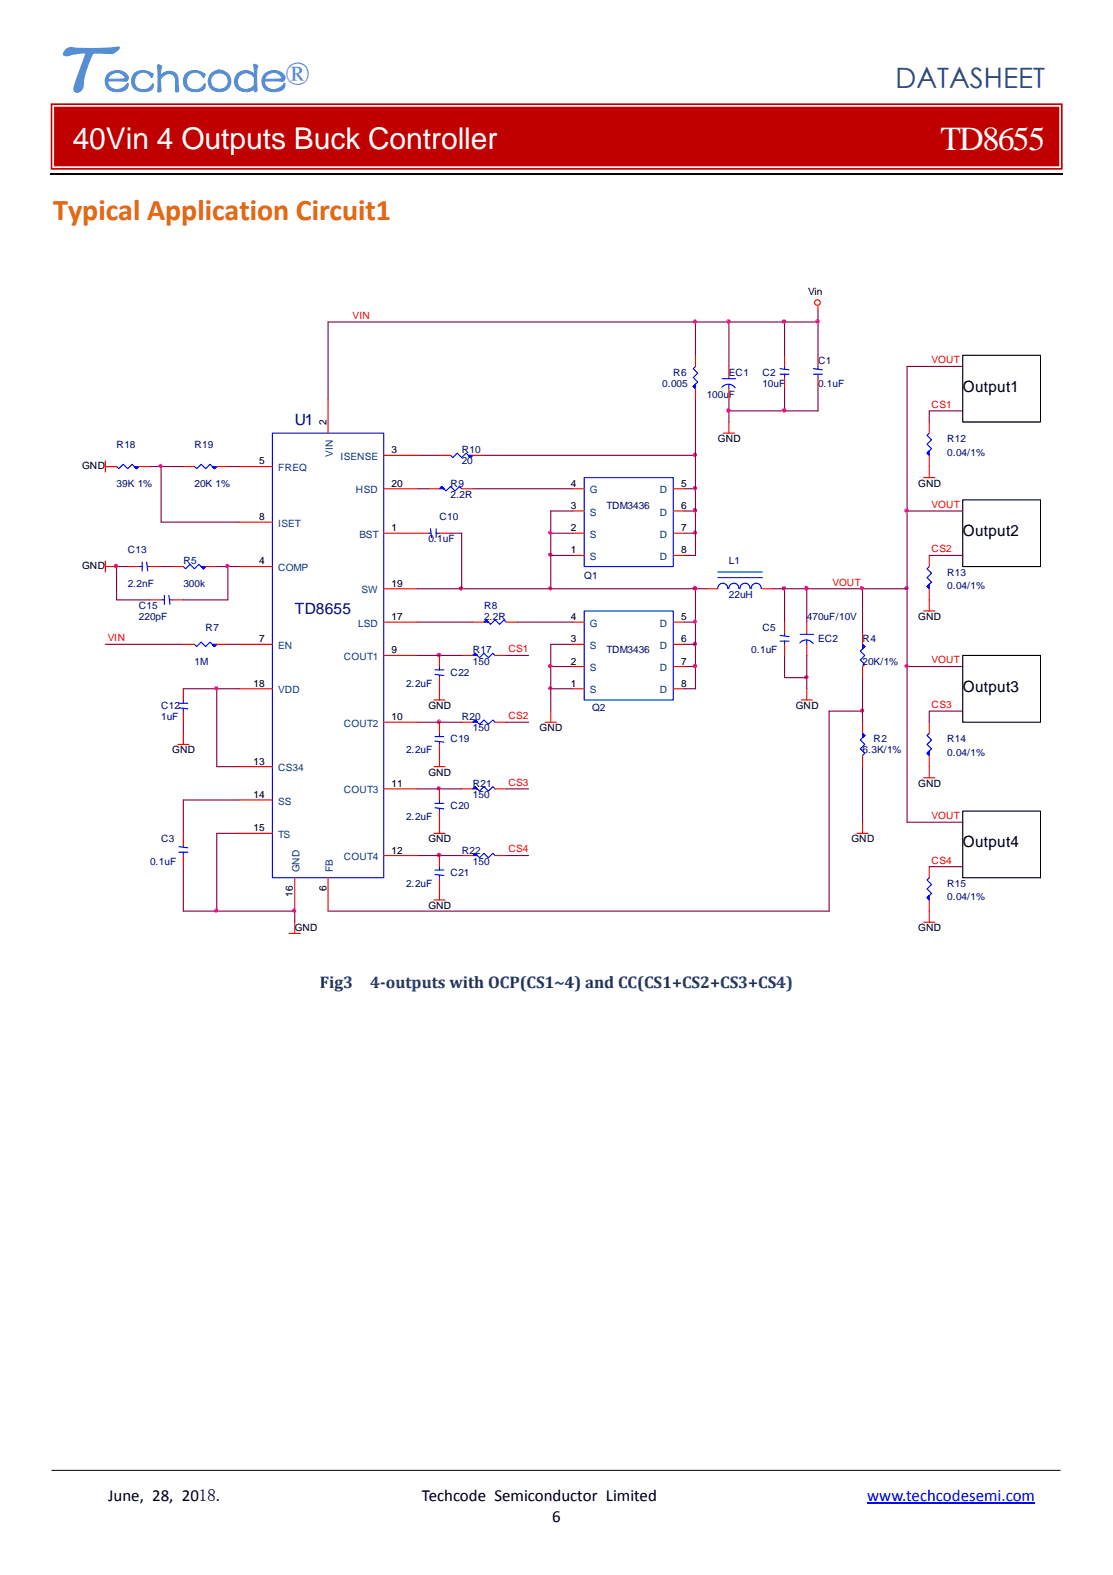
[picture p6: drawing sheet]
<svg xmlns="http://www.w3.org/2000/svg" width="210mm" height="297mm" viewBox="0 0 210 297" stroke-linecap="round" stroke-linejoin="round" font-family="sans-serif">
<path d="M9.5 32.8h191.1" fill="none" stroke="#000" stroke-width=".25"/>
<path d="M163.6 283.5h31.7" fill="none" stroke="#00f" stroke-width=".21"/>
<path d="M7 .3h66.4v18.5h-66.4z" fill="#fff"/>
<g fill="#c00000">
<path d="M10.4 20.3h189.3v10.9h-189.3z"/>
<path d="M9.6 19.5h190.9v12.5h-190.9zM9.9 19.8v11.9h190.3v-11.9zM10.2 20.1h189.6v11.3h-189.6zM11.2 21.1v9.3h187.7v-9.3z"/>
</g>
<path d="M159.4 9.8h40.3v9h-40.3z" fill="#fff"/>
<path d="M19.6 20.7h176" fill="none" stroke="#c00000" stroke-width=".62" stroke-linecap="butt"/>
<path d="M9.8 277.3h190.2" fill="none" stroke="#000" stroke-width=".19"/>
<g fill="none" stroke="#00f" stroke-width=".21">
<path d="M131.2 69.1l-.4 .4 .8 .9-.8 .8 .8 .9-.8 .8 .4 .4M136.2 73a1.58 1.58 0 0 1 2.5 .2M136.2 71.4h2.6M137.5 72.5v.8M137.5 71.2v.2M147.2 70.6h1.7M147.2 69.5l1.7 .2M148 70.6v.6M148 69.1v.4M153.5 69.5l1.7 .2M153.5 70.6h1.7M154.3 70.6v.6"/>
<path d="M154.3 69.1v.4M22 88l.4 .4 .8-.8 .9 .8 .8-.8 .9 .8 .4-.4M36.7 88l.4 .4 .9-.8 .8 .8 .8-.8 .9 .8 .4-.4M51.4 81.7h21v83.8h-21zM81.2 99.7l.2 1.7M82.3 99.7v1.7M82.9 92.2l.4-.4 .9 .8 .8-.8 .9 .8 .8-.8 .4 .4M85 85.9l.4 .4 .9-.8 .8 .8 .8-.8 .9 .8 .4-.4M110.2 90.1h16.8v16.7h-16.8zM175.3 81.7l-.4 .4 .8 .9-.8 .8 .8 .8-.8 .9 .4 .4M26.2 106.8h.6M26.8 106v1.7"/>
<path d="M27.7 106l.2 1.7M27.9 106.8h.4M30.4 113.1h.6M31 112.3v1.7M31.9 112.3l.2 1.7M32.1 113.1h.4M34.6 106.8l.4 .5 .9-.9 .8 .9 .8-.9 .9 .9 .4-.5M80.8 100.6h.4M82.3 100.6h.6M91.3 117.3l.4-.4 .9 .9 .8-.9 .9 .9 .8-.9 .4 .4M110.2 115.2h16.8v16.8h-16.8zM135.4 107.9h8.4"/>
<path d="M135.4 108.9h8.4M137.3 111a.95 .95 0 0 0-.9-1 .95 .95 0 0 0-1 1M139.4 111a.95 .95 0 0 0-1-1 .95 .95 0 0 0-.9 1M141.5 111a.95 .95 0 0 0-1-1 .95 .95 0 0 0-.9 1M143.6 111a.94 .94 0 0 0-.9-1 .94 .94 0 0 0-1 1M147.2 119.8l1.7 .3M148 119.4v.4M151 119.6h2.5M152.2 119.4v.2M175.3 106.8l-.4 .5 .8 .8-.8 .8 .8 .9-.8 .8 .4 .4M33.7 132.6h1.7M33.7 133.5l1.7 .2"/>
<path d="M34.6 132v.6M34.6 133.7v.4M36.7 121.5l.4 .4 .9-.8 .8 .8 .8-.8 .9 .8 .4-.4M82.1 138.9h1.6M82.1 139.8l1.6 .2M82.1 126.3h1.6M82.1 127.2l1.6 .2M82.9 138.3v.6M82.9 140v.4M82.9 125.7v.6M82.9 127.4v.4M89.2 136.2l.4-.4 .9 .8 .8-.8 .8 .8 .9-.8 .4 .4"/>
<path d="M89.2 123.6l.4-.4 .9 .8 .8-.8 .8 .8 .9-.8 .4 .4M147.2 120.9h1.7M148 120.9v.6M150.9 121.3a1.58 1.58 0 0 1 2.5 .1M152.2 120.7v.8M162.7 121.5l.5 .4-.9 .9 .9 .8-.9 .9 .9 .8-.5 .4M162.7 138.3l.5 .4-.9 .9 .9 .8-.9 .8 .9 .9-.5 .4M175.3 138.3l-.4 .4 .8 .9-.8 .8 .8 .8-.8 .9 .4 .4M33.7 159.7l1.7 .2M34.6 159.3v.4M82.1 151.5h1.6M82.1 152.3l1.6 .2"/>
<path d="M82.9 150.9v.6M82.9 152.5v.5M89.2 148.8l.4-.4 .9 .8 .8-.8 .8 .8 .9-.8 .4 .4M33.7 160.7h1.7M34.6 160.7v.7M82.1 164.1h1.6M82.1 164.9l1.6 .2M82.9 163.4v.7M82.9 165.1v.4M89.2 161.4l.4-.5 .9 .9 .8-.9 .8 .9 .9-.9 .4 .5M175.3 165.5l-.4 .5 .8 .8-.8 .8 .8 .9-.8 .8 .4 .4"/>
</g>
<g fill="#00f" stroke="#00f" stroke-width=".21">
<path d="M174.9 110.6l.4-.4v.8l-.4-.4 .4-.4z" fill-rule="evenodd"/>
<path d="M89.2 136.2l.4-.4 .4 .4-.4-.4 .4 .4z" fill-rule="evenodd"/>
<path d="M174.9 142.1l.4-.5v.9l-.4-.4 .4-.5z" fill-rule="evenodd"/>
<path d="M89.2 148.8l.4-.4 .4 .4-.4-.4 .4 .4z" fill-rule="evenodd"/>
<path d="M174.9 169.3l.4-.4v.8l-.4-.4 .4-.4z" fill-rule="evenodd"/>
<path d="M89.2 161.4l.4-.5 .4 .5-.4-.5 .4 .5z" fill-rule="evenodd"/>
<path d="M40 121.5h.9l-.4 .4z" fill-rule="evenodd"/>
<path d="M89.2 123.6l.4-.4 .4 .4-.4-.4 .4 .4z" fill-rule="evenodd"/>
<path d="M40 88h.9l-.4 .4z" fill-rule="evenodd"/>
<path d="M88.4 85.9h.8l-.4 .4z" fill-rule="evenodd"/>
<path d="M25.3 88h.9l-.4 .4z" fill-rule="evenodd"/>
<path d="M83.3 91.8l.4 .4h-.8l.4-.4 .4 .4z" fill-rule="evenodd"/>
<path d="M38 106.8h.8l-.4 .5z" fill-rule="evenodd"/>
<path d="M91.7 116.9l.4 .4h-.8l.4-.4 .4 .4z" fill-rule="evenodd"/>
<path d="M162.7 121.5l.5 .4-.5 .5 .5-.5-.5 .5z" fill-rule="evenodd"/>
<path d="M162.7 138.3l.5 .4-.5 .4 .5-.4-.5 .4z" fill-rule="evenodd"/>
<path d="M130.8 72.9l.4-.4v.8l-.4-.4 .4-.4z" fill-rule="evenodd"/>
<path d="M174.9 85.5l.4-.5v.9l-.4-.4 .4-.5z" fill-rule="evenodd"/>
</g>
<g fill="none" stroke="#f00" stroke-width=".21">
<path d="M154.3 57.8v.8M61.9 75.4v6.3M131.2 67v2.1M131.2 73.3v2.1M137.5 79.6v2.1M137.5 69.1v2.1M137.5 73.3v2.1M148 67v2.1M148 71.2v2.1M154.3 67v2.1M154.3 71.2v2.1M175.3 79.6v2.1"/>
<path d="M19.9 88h2.1zM19.9 86.9v2.1M26.2 88h2.1M34.6 88h2.1M40.9 88h2.1M45.1 88h6.3M45.1 98.5h6.3M72.4 85.9h6.3M72.4 92.2h6.3M80.8 92.2h2.1M82.9 85.9h2.1M87.1 92.2h2.1"/>
<path d="M89.2 85.9h2.1M108.1 92.2h2.1M108.1 96.4h2.1M127 92.2h2.1M127 96.4h2.1M136.5 81.7h2.1M174.3 90.1h2.1M175.3 85.9v4.2M19.9 106.8h2.1M19.9 105.8v2.1M24.1 106.8h2.1M28.3 113.1h2.1"/>
<path d="M28.3 106.8h2.1M32.5 106.8h2.1M32.5 113.1h2.1M38.8 106.8h2.1M45.1 106.8h6.3M72.4 117.3h6.3M72.4 111h6.3M72.4 100.6h8.4M82.9 100.6h2.1M89.2 117.3h2.1M95.5 117.3h2.1M108.1 117.3h2.1"/>
<path d="M108.1 100.6h2.1M108.1 104.8h2.1M127 117.3h2.1M127 100.6h2.1M127 104.8h2.1M133.3 111h2.1M143.8 111h2.1M148 117.3v2.1M152.2 117.3v2.1M162.7 119.4v2.1M174.3 115.2h2.1M175.3 111v4.2"/>
<path d="M175.3 104.8v2M34.6 121.5h2.1M34.6 138.3v2.1M34.6 129.9v2.1M34.6 134.1v2.1M40.9 121.5h2.1M45.1 121.5h6.3M45.1 129.9h6.3M72.4 136.2h6.3M72.4 123.6h6.3M81.9 132h2M82.9 127.8v4.2"/>
<path d="M82.9 123.6v2.1M82.9 136.2v2.1M87.1 136.2h2.1M87.1 123.6h2.1M93.4 136.2h2.1M93.4 123.6h2.1M102.8 136.2h2.2M103.9 134.1v2.1M108.1 121.5h2.1M108.1 129.9h2.1M108.1 125.7h2.1M127 121.5h2.1"/>
<path d="M127 129.9h2.1M127 125.7h2.1M148 121.5v2.1M151.2 132h2.1M152.2 129.9v2.1M152.2 121.5v2.1M162.7 125.7v2.1M162.7 136.2v2.1M175.3 136.2v2.1M33.5 140.4h2.1M34.6 157.2v2.1M45.1 144.6h6.3"/>
<path d="M45.1 157.2h6.3M45.1 150.9h6.3M72.4 148.8h6.3M81.9 157.2h2M81.9 144.6h2M82.9 153v4.2M82.9 140.4v4.2M82.9 148.8v2.1M87.1 148.8h2.1M93.4 148.8h2.1M161.7 157.2h2.1M162.7 155.1v2.1"/>
<path d="M162.7 142.5v2.1M174.3 146.7h2.1M175.3 142.5v4.2M34.6 161.4v2M54.5 176h2.1M55.6 173.9v2.1M55.6 165.5v6.3M61.9 165.5v6.3M72.4 161.4h6.3M81.9 169.7h2M82.9 165.5v4.2M82.9 161.4v2"/>
<path d="M87.1 161.4h2.1M93.4 161.4h2.1M174.3 173.9h2.1M175.3 169.7v4.2M175.3 163.4v2.1"/>
<circle cx="154.2" cy="57.1" r=".52"/>
</g>
<g fill="none" stroke="#800040" stroke-width=".21">
<path d="M154.3 58.6v2.1M131.2 60.7h6.3M131.2 60.7h-69.3v14.7M131.2 60.7v6.3M131.2 75.4v10.5M137.5 77.5v2.1M137.5 60.7v8.4M137.5 75.4v2.1M137.5 77.5h10.5M137.5 60.7h10.5M148 60.7v6.3M148 73.3v4.2"/>
<path d="M148 60.7h6.3M154.3 73.3v4.2h-6.3M154.3 60.7v6.3M181.6 69.1h-10.5v27.3M181.6 77.5h-6.3v2.1M19.9 88h2.1M28.3 88h2.1M30.4 88h4.2M30.4 88v10.5h14.7M43 88h2.1M78.7 92.2h2.1M78.7 85.9h4.2"/>
<path d="M89.2 92.2h18.9M91.3 85.9h39.9M108.1 96.4h-4.2v4.2M129.1 96.4h2.1M129.1 92.2h2.1M131.2 96.4v4.2M131.2 92.2v4.2M131.2 85.9v6.3M171.1 96.4h10.5M171.1 96.4v14.6M24.1 106.8h-2.1v6.3h6.3M30.4 106.8h2.1"/>
<path d="M40.9 106.8h2.1M43 106.8h2.1M43 106.8v6.3h-8.4M78.7 111h8.4M78.7 117.3h10.5M85 100.6h2.1v10.4M87.1 111h16.8M97.6 117.3h10.5M103.9 104.8v6.2M103.9 104.8h4.2M103.9 100.6h4.2M103.9 111h27.3"/>
<path d="M103.9 100.6v4.2M129.1 100.6h2.1M129.1 117.3h2.1M131.2 111v6.3M131.2 100.6v4.2h-2.1M131.2 117.3v4.2M131.2 111h2.1M145.9 111h2.1M148 111h4.2M148 111v6.3M152.2 111v6.3M152.2 111h10.5"/>
<path d="M162.7 111h8.4M162.7 111v8.4M171.1 111v14.7M175.3 104.8h6.3M19.9 121.5h14.7M34.6 136.2v2.1M34.6 129.9h6.3M40.9 129.9h4.2M40.9 129.9v14.7h4.2M43 121.5h2.1M78.7 136.2h8.4M87.1 123.6h-8.4"/>
<path d="M95.5 136.2h4.2M95.5 123.6h4.2M103.9 125.7h4.2M103.9 129.9h4.2M103.9 129.9v4.2M103.9 125.7v4.2M108.1 121.5h-4.2v4.2M129.1 125.7h2.1M129.1 121.5h2.1M131.2 125.7v4.2h-2.1M131.2 121.5v4.2M148 123.6v4.2h4.2"/>
<path d="M152.2 127.8v2.1M152.2 123.6v4.2M162.7 134.1h-6.3v37.7h-94.5M162.7 127.8v6.3M162.7 134.1v2.1M171.1 125.7h10.5M171.1 125.7v29.4h10.5M181.6 134.1h-6.3v2.1M45.1 150.9h-10.5v6.3M45.1 157.2h-4.2v14.6M78.7 148.8h8.4M95.5 148.8h4.2"/>
<path d="M162.7 144.6v10.5M34.6 163.4v8.4h6.3M40.9 171.8h14.7v2.1M78.7 161.4h8.4M95.5 161.4h4.2M175.3 163.4h6.3"/>
</g>
<g fill="#f0f" stroke="#f0f" stroke-width=".21">
<circle cx="82.8" cy="136.1" r=".32"/>
<circle cx="82.8" cy="148.7" r=".32"/>
<circle cx="82.8" cy="161.2" r=".32"/>
<circle cx="162.6" cy="134" r=".32"/>
<circle cx="171" cy="125.6" r=".32"/>
<circle cx="171" cy="110.9" r=".32"/>
<circle cx="171" cy="96.3" r=".32"/>
<circle cx="103.8" cy="129.8" r=".31"/>
<circle cx="82.8" cy="123.5" r=".32"/>
<circle cx="103.8" cy="110.9" r=".32"/>
<circle cx="103.8" cy="104.6" r=".32"/>
<circle cx="87" cy="110.9" r=".32"/>
<circle cx="152.1" cy="127.7" r=".31"/>
<circle cx="131.1" cy="96.3" r=".32"/>
<circle cx="147.9" cy="110.9" r=".32"/>
<circle cx="131.1" cy="110.9" r=".32"/>
<circle cx="131.1" cy="100.5" r=".32"/>
<circle cx="131.1" cy="85.8" r=".31"/>
<circle cx="21.9" cy="106.7" r=".32"/>
<circle cx="131.1" cy="125.6" r=".31"/>
<circle cx="131.1" cy="121.4" r=".32"/>
<circle cx="131.1" cy="117.2" r=".32"/>
<circle cx="131.1" cy="92.1" r=".32"/>
<circle cx="103.8" cy="100.5" r=".32"/>
<circle cx="103.8" cy="125.6" r=".31"/>
<circle cx="42.9" cy="106.7" r=".32"/>
<circle cx="154.2" cy="60.6" r=".32"/>
<circle cx="147.9" cy="60.6" r=".32"/>
<circle cx="147.9" cy="77.4" r=".32"/>
<circle cx="137.4" cy="77.4" r=".32"/>
<circle cx="137.4" cy="60.6" r=".32"/>
<circle cx="131.1" cy="60.6" r=".32"/>
<circle cx="162.6" cy="110.9" r=".32"/>
<circle cx="152.1" cy="110.9" r=".31"/>
<circle cx="55.5" cy="171.7" r=".31"/>
<circle cx="40.8" cy="171.7" r=".31"/>
<circle cx="40.8" cy="129.8" r=".31"/>
<circle cx="30.3" cy="87.9" r=".32"/>
</g>
<path d="M181.6 67h14.7v12.6h-14.7zM181.6 94.3h14.7v12.5h-14.7zM181.6 123.6h14.7v12.6h-14.7zM181.6 153h14.7v12.5h-14.7z" fill="none" stroke="#000" stroke-width=".21"/>
<text font-size="15.7" fill="#548ed4" x="9.6" y="17.3">T</text>
<text font-size="9.2" fill="#548ed4" x="19.6" y="17.3">echcode®</text>
<text font-size="6.3" fill="#fff" x="177.4" y="28.3">TD8655</text>
<text font-size="5.7" fill="#fff" x="13.7" y="28.1">40Vin 4 Outputs Buck Controller</text>
<text font-size="5.7" fill="#e36c0a" x="10.1" y="41.4">Typical Application Circuit1</text>
<text font-size="5.3" fill="#1f497c" x="169" y="16.5">DATASHEET</text>
<g font-size="3.2" fill="#17365d">
<text x="60.4" y="186.3">Fig3</text>
<text x="69.8" y="186.3">4‐outputs with OCP(CS1~4) and CC(CS1+CS2+CS3+CS4)</text>
</g>
<g font-size="3.2">
<text x="20.4" y="283">June, 28, 2018.</text>
<text x="79.6" y="283">Techcode Semiconductor Limited</text>
<text x="104.2" y="287">6</text>
</g>
<text font-size="3.2" fill="#00f" x="163.6" y="283">www.techcodesemi.com</text>
<g font-size="2.9">
<text x="181.6" y="73.9">Output1</text>
<text x="181.6" y="101.1">Output2</text>
<text x="181.6" y="130.5">Output3</text>
<text x="181.6" y="159.8">Output4</text>
</g>
<g font-size="2.9" fill="#000080">
<text x="55.6" y="80.2">U1</text>
<text x="55.6" y="115.8">TD8655</text>
</g>
<g font-size="1.9">
<text x="152.4" y="55.7">Vin</text>
<text x="61.6" y="80.2" transform="rotate(-90 61.6 80.2)">2</text>
<text x="135.4" y="83.4">GND</text>
<text x="15.5" y="88.4">GND</text>
<text x="48.9" y="87.6">5</text>
<text x="73.9" y="85.5">3</text>
<text x="73.9" y="91.8">20</text>
<text x="107.7" y="96">3</text>
<text x="107.7" y="91.8">4</text>
<text x="128.5" y="91.8">5</text>
<text x="128.5" y="96">6</text>
<text x="173.2" y="91.8">GND</text>
<text x="48.9" y="98.1">8</text>
<text x="73.9" y="100.2">1</text>
<text x="107.7" y="100.2">2</text>
<text x="128.5" y="100.2">7</text>
<text x="15.5" y="107.3">GND</text>
<text x="48.9" y="106.4">4</text>
<text x="107.7" y="104.4">1</text>
<text x="128.5" y="104.4">8</text>
<text x="73.9" y="110.7">19</text>
<text x="73.9" y="116.9">17</text>
<text x="107.7" y="116.9">4</text>
<text x="128.5" y="116.9">5</text>
<text x="173.2" y="116.9">GND</text>
<text x="48.9" y="121.1">7</text>
<text x="73.9" y="123.2">9</text>
<text x="107.7" y="125.3">2</text>
<text x="107.7" y="121.1">3</text>
<text x="128.5" y="121.1">6</text>
<text x="128.5" y="125.3">7</text>
<text x="47.8" y="129.5">18</text>
<text x="107.7" y="129.5">1</text>
<text x="128.5" y="129.5">8</text>
<text x="73.9" y="135.8">10</text>
<text x="80.8" y="133.7">GND</text>
<text x="101.8" y="137.9">GND</text>
<text x="150.1" y="133.7">GND</text>
<text x="32.5" y="142.1">GND</text>
<text x="47.8" y="144.2">13</text>
<text x="73.9" y="148.4">11</text>
<text x="80.8" y="146.3">GND</text>
<text x="173.2" y="148.4">GND</text>
<text x="47.8" y="150.5">14</text>
<text x="47.8" y="156.8">15</text>
<text x="73.9" y="161">12</text>
<text x="80.8" y="158.9">GND</text>
<text x="160.6" y="158.9">GND</text>
<text x="55.3" y="169.1" transform="rotate(-90 55.3 169.1)">16</text>
<text x="61.6" y="168.1" transform="rotate(-90 61.6 168.1)">6</text>
<text x="80.8" y="171.4">GND</text>
<text x="55.6" y="175.6">GND</text>
<text x="173.2" y="175.6">GND</text>
</g>
<g font-size="1.9" fill="#f00">
<text x="66.5" y="60.1">VIN</text>
<text x="175.7" y="68.5">VOUT</text>
<text x="175.7" y="76.9">CS1</text>
<text x="175.7" y="95.8">VOUT</text>
<text x="175.7" y="104.1">CS2</text>
<text x="157.1" y="110.4">VOUT</text>
<text x="20.3" y="120.9">VIN</text>
<text x="95.9" y="123">CS1</text>
<text x="175.7" y="125.1">VOUT</text>
<text x="95.9" y="135.6">CS2</text>
<text x="175.7" y="133.5">CS3</text>
<text x="95.9" y="148.2">CS3</text>
<text x="175.7" y="154.5">VOUT</text>
<text x="95.9" y="160.8">CS4</text>
<text x="175.7" y="162.9">CS4</text>
</g>
<g font-size="1.9" fill="#000080">
<text x="127" y="70.8">R6</text>
<text x="137.5" y="70.8">EC1</text>
<text x="143.8" y="70.8">C2</text>
<text x="154.3" y="68.7">C1</text>
<text x="124.9" y="72.9">0.005</text>
<text x="133.3" y="75">100uF</text>
<text x="143.8" y="72.9">10uF</text>
<text x="154.3" y="72.9">0.1uF</text>
<text x="178.7" y="83.4">R12</text>
<text x="22" y="84.4">R18</text>
<text x="36.7" y="84.4">R19</text>
<text x="87.1" y="85.5">R10</text>
<text x="87.1" y="87.6">20</text>
<text x="178.7" y="85.9">0.04/1%</text>
<text x="22" y="91.8">39K 1%</text>
<text x="36.7" y="91.8">20K 1%</text>
<text x="85" y="91.8">R9</text>
<text x="85" y="93.9">2.2R</text>
<text x="114.4" y="96">TDM3436</text>
<text x="82.9" y="98.1">C10</text>
<text x="24.1" y="104.4">C13</text>
<text x="34.6" y="106.4">R5</text>
<text x="80.8" y="102.3">0.1uF</text>
<text x="137.5" y="106.4">L1</text>
<text x="24.1" y="110.7">2.2nF</text>
<text x="34.6" y="110.7">300k</text>
<text x="110.2" y="109.2">Q1</text>
<text x="137.5" y="112.8">22uH</text>
<text x="178.7" y="108.5">R13</text>
<text x="178.7" y="111.1">0.04/1%</text>
<text x="26.2" y="116.9">220pF</text>
<text x="26.2" y="114.9">C15</text>
<text x="38.8" y="119">R7</text>
<text x="91.3" y="114.9">R8</text>
<text x="91.3" y="116.9">2.2R</text>
<text x="143.8" y="119">C5</text>
<text x="152.2" y="116.9">470uF/10V</text>
<text x="36.7" y="125.3">1M</text>
<text x="89.2" y="123.2">R17</text>
<text x="89.2" y="125.3">150</text>
<text x="114.4" y="123.2">TDM3436</text>
<text x="141.7" y="123.2">0.1uF</text>
<text x="154.3" y="121.1">EC2</text>
<text x="162.7" y="121.1">R4</text>
<text x="162.7" y="125.3">20K/1%</text>
<text x="76.6" y="129.5">2.2uF</text>
<text x="85" y="127.4">C22</text>
<text x="30.4" y="135.8">1uF</text>
<text x="30.4" y="133.7">C12</text>
<text x="87.1" y="135.8">R20</text>
<text x="89.2" y="137.9">150</text>
<text x="111.7" y="134.1">Q2</text>
<text x="76.6" y="142.1">2.2uF</text>
<text x="85" y="140">C19</text>
<text x="162.7" y="142.1">6.3K/1%</text>
<text x="164.8" y="140">R2</text>
<text x="178.7" y="140">R14</text>
<text x="178.7" y="142.5">0.04/1%</text>
<text x="89.2" y="148.4">R21</text>
<text x="76.6" y="154.7">2.2uF</text>
<text x="85" y="152.6">C20</text>
<text x="89.2" y="150.5">150</text>
<text x="30.4" y="158.9">C3</text>
<text x="87.1" y="161">R22</text>
<text x="28.3" y="163.1">0.1uF</text>
<text x="76.6" y="167.3">2.2uF</text>
<text x="85" y="165.2">C21</text>
<text x="89.2" y="163.1">150</text>
<text x="178.7" y="167.3">R15</text>
<text x="178.7" y="169.8">0.04/1%</text>
</g>
<g font-size="1.9" fill="#004080">
<text x="52.5" y="88.8">FREQ</text>
<text x="62.8" y="86.1" transform="rotate(-90 62.8 86.1)">VIN</text>
<text x="64.2" y="86.7">ISENSE</text>
<text x="67.2" y="93">HSD</text>
<text x="111.3" y="93">G</text>
<text x="124.5" y="93">D</text>
<text x="52.5" y="99.3">ISET</text>
<text x="67.8" y="101.4">BST</text>
<text x="111.3" y="101.4">S</text>
<text x="111.3" y="97.2">S</text>
<text x="124.5" y="97.2">D</text>
<text x="124.5" y="101.4">D</text>
<text x="52.5" y="107.7">COMP</text>
<text x="111.3" y="105.6">S</text>
<text x="124.5" y="105.6">D</text>
<text x="68.2" y="111.9">SW</text>
<text x="67.6" y="118.2">LSD</text>
<text x="111.3" y="118.2">G</text>
<text x="124.5" y="118.2">D</text>
<text x="52.5" y="122.4">EN</text>
<text x="64.9" y="124.5">COUT1</text>
<text x="111.3" y="122.4">S</text>
<text x="124.5" y="122.4">D</text>
<text x="52.5" y="130.8">VDD</text>
<text x="111.3" y="130.8">S</text>
<text x="111.3" y="126.6">S</text>
<text x="124.5" y="126.6">D</text>
<text x="124.5" y="130.8">D</text>
<text x="64.9" y="137.1">COUT2</text>
<text x="52.5" y="145.5">CS34</text>
<text x="64.9" y="149.6">COUT3</text>
<text x="52.5" y="151.7">SS</text>
<text x="52.5" y="158">TS</text>
<text x="56.5" y="164.5" transform="rotate(-90 56.5 164.5)">GND</text>
<text x="62.8" y="164.5" transform="rotate(-90 62.8 164.5)">FB</text>
<text x="64.9" y="162.2">COUT4</text>
</g>
</svg>
